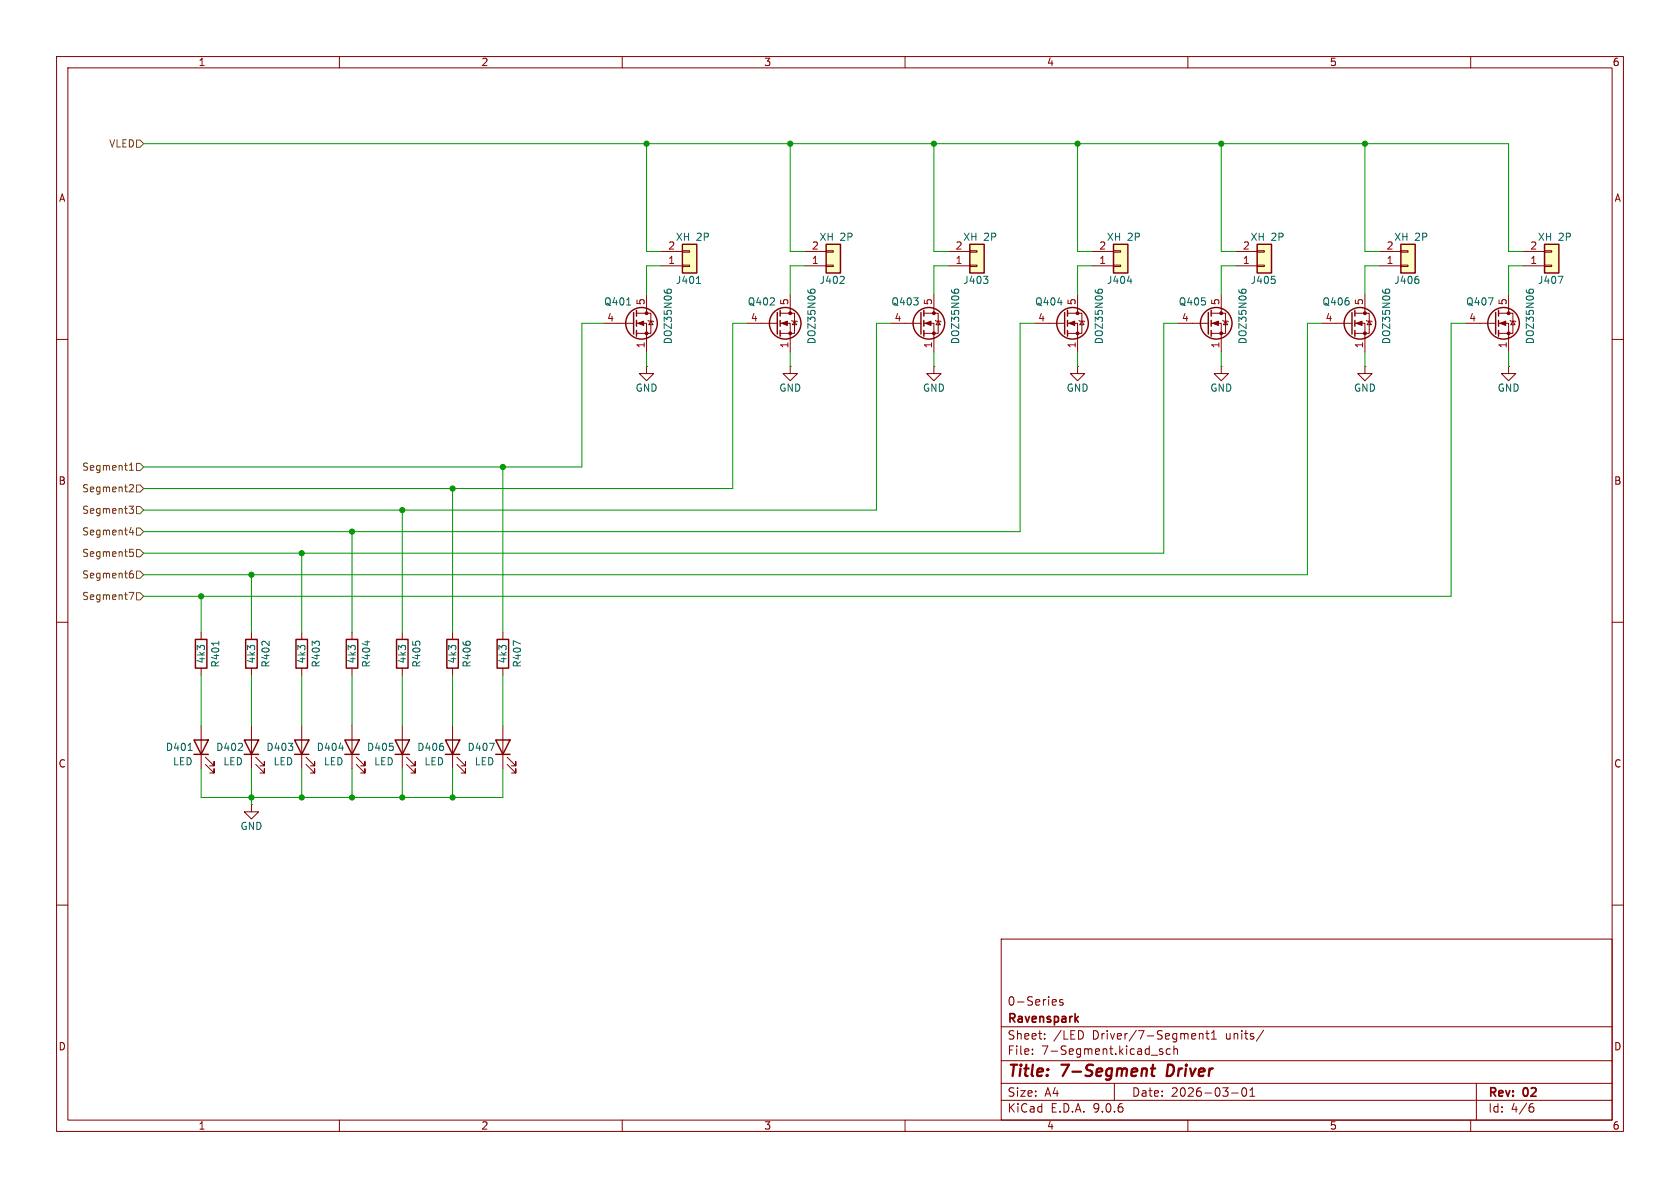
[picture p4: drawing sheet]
<svg xmlns="http://www.w3.org/2000/svg" width="297mm" height="210mm" viewBox="0 0 297 210" stroke-linecap="round" stroke-linejoin="round" font-family="sans-serif">
<g fill="none" stroke="#840000" stroke-width=".18">
<path d="M10 10h277v190h-277zM12 12h273v186h-273zM60 10v2M110 10v2M160 10v2M210 10v2M260 10v2M157.5 57.2h5.3M163.3 55.4h2.6v3.5h-2.6M163.3 57.2h1.8v5M165.1 52.1v3.3M165.4 56.6l.1 .2h.7l.2 .1"/>
<path d="M165.9 56.8l.3 .6h-.7zM182.9 57.2h5.3M188.7 55.4h2.6v3.5h-2.6M188.7 57.2h1.8v5M190.5 52.1v3.3M190.8 56.6l.1 .2h.7l.2 .1M191.3 56.8l.3 .6h-.7zM10 60h2M165.1 64.8v1.2h1.3l-1.3 1.3-1.3-1.3h1.3M165.1 64.8h.1M190.5 64.8v1.2h1.3l-1.3 1.3-1.3-1.3h1.3M190.5 64.8h.1"/>
<path d="M285 60h2M10 110h2M285 110h2M10 160h2M177 166h108v32h-108zM186.2 176.7l.5 .1v.3l-.7 .1M186.7 177.6l-.5 .1M187.9 176.8l-.4-.1-.2 .2 .1 .2 .5 .2v.3h-.6M285 160h2M60 198v2M110 198v2M160 198v2"/>
<path d="M177 194.5h108M177 191.5h108M177 187.5h108M177 181.5h108M182.5 186.3v.1M182.5 185.5v.1M184.7 183.6v.1M184.7 182.8v.1M191.5 182.6v.7M197 191.5v3M205.5 185.5l-.3-.1-.2 .2v.2l.5 .2v.3h-.5M206.9 185.5l-.4-.1-.3 .3v.4l.1 .2h.6"/>
<path d="M207.5 185.5l.2-.1 .4 .1 .1 .9M207.5 184.9v1.5M210 198v2M210.9 182.7l.4 .1 .1 .3-.7 .1M211.3 183.6l-.4 .1M212 182.8l.2-.1 .4 .1 .1 .9M212 182.7v1M213.2 182.7h.5M213.4 182.2v1.3l.3 .2M214.2 183.7h.8M214.2 182.6l.4-.4v1.5M217.7 193.2h1.2"/>
<path d="M219.7 192.4l.2-.1a.81 .81 0 0 1 .6 .6 .81 .81 0 0 1-.3 .8l-.2 .1a.81 .81 0 0 1-.3-1.4zM221 193.8h.8M221 192.7l.4-.4v1.5M223.4 182.1l-1.3 2M260 198v2M261 191.5v6.5M270.6 195.7h.4l.2 .3-.1 .5-.5 .1M271 195.1l-.4 .1"/>
</g>
<path d="M203.5 188.9h.7M203.8 188.2l-.2 1.7 .1 .2 .4 .1M206.5 188.2l-.2 2h.4" fill="none" stroke="#840000" stroke-width=".4"/>
<path d="M190.6 179.7l-.5 .6M190.2 180.1l.4 .6" fill="none" stroke="#840000" stroke-width=".3"/>
<g fill="none" stroke="#840000" stroke-width=".25">
<path d="M162.8 55.2v3.9M163.3 54.9v1M163.3 56.6v1.1M163.3 58.4v1M188.2 55.2v3.9M188.7 54.9v1M188.7 56.6v1.1M188.7 58.4v1"/>
<circle cx="164.2" cy="57.1" r="2.79"/>
<circle cx="189.6" cy="57.1" r="2.79"/>
</g>
<g fill="#840000" stroke="#840000" stroke-width=".18">
<path d="M163.6 57.2l1-.4v.7z"/>
<path d="M189 57.2l1-.4v.7z"/>
<circle cx="165.1" cy="55.4" r=".25"/>
<circle cx="165.1" cy="58.9" r=".25"/>
<circle cx="190.5" cy="55.4" r=".25"/>
<circle cx="190.5" cy="58.9" r=".25"/>
</g>
<path d="M168.2 51.2v.3M168.7 51.6v-.2l.2-.3 .5 .1 .1 .4M193.6 51.2v.3M194.1 51.6v-.2l.2-.3 .5 .1 .1 .4" fill="none" stroke="#006464" stroke-width=".18"/>
<path d="M222.2 43.2h2.6v5.1h-2.6z" fill="#ffffc2"/>
<path d="M222.2 43.2h2.6v5.1h-2.6z" fill="none" stroke="#840000" stroke-width=".25"/>
<path d="M218.4 47h3.8M218.4 44.5h3.8M222.2 46.9h1.3v.2h-1.3zM222.2 44.3h1.3v.3h-1.3z" fill="none" stroke="#840000" stroke-width=".18"/>
<path d="M224.8 48.8h.6M225.3 49.4l.1 .2-.1 .4" fill="none" stroke="#006464" stroke-width=".18"/>
<path d="M196.8 43.2h2.6v5.1h-2.6z" fill="#ffffc2"/>
<g fill="none" stroke="#840000" stroke-width=".25">
<path d="M196.8 43.2h2.6v5.1h-2.6zM213.6 55.2v3.9M214.1 54.9v1M214.1 56.6v1.1M214.1 58.4v1M87.9 113h2v5.1h-2zM87.6 130.8h2.6l-1.3 2.6zM87.6 133.4h2.6"/>
<circle cx="215" cy="57.1" r="2.79"/>
</g>
<g fill="none" stroke="#840000" stroke-width=".18">
<path d="M193 47h3.8M193 44.5h3.8M196.8 46.9h1.3v.2h-1.3zM196.8 44.3h1.3v.3h-1.3zM208.3 57.2h5.3M214.1 55.4h2.6v3.5h-2.6M214.1 57.2h1.8v5M215.9 52.1v3.3M216.2 56.6l.1 .2h.7l.2 .1M216.7 56.8l.3 .6h-.7zM215.9 64.8v1.2h1.3l-1.3 1.3-1.3-1.3h1.3M215.9 64.8h.1"/>
<path d="M88.9 111.8v1.2M88.9 118.1v1.3M88.9 128.3v7.6M89.7 135.1l1.5 1.6v-.8v.8h-.8M89.7 133.9l1.5 1.5v-.8v.8h-.8"/>
</g>
<path d="M199.3 49.7h.8M219 51.2v.3M219.5 51.6v-.2l.2-.3 .5 .1 .1 .4M92 113.8l-1.3-.5v.8M86.5 131.4h.9l-.6 1.3" fill="none" stroke="#006464" stroke-width=".18"/>
<g fill="#840000" stroke="#840000" stroke-width=".18">
<path d="M214.4 57.2l1-.4v.7z"/>
<circle cx="215.9" cy="55.4" r=".25"/>
<circle cx="215.9" cy="58.9" r=".25"/>
</g>
<path d="M171.4 43.2h2.6v5.1h-2.6z" fill="#ffffc2"/>
<path d="M171.4 43.2h2.6v5.1h-2.6z" fill="none" stroke="#840000" stroke-width=".25"/>
<path d="M167.6 47h3.8M167.6 44.5h3.8M171.4 46.9h1.3v.2h-1.3zM171.4 44.3h1.3v.3h-1.3z" fill="none" stroke="#840000" stroke-width=".18"/>
<path d="M173.9 48.8h.7l-.4 .5M174.5 49.4l.1 .2-.1 .4" fill="none" stroke="#006464" stroke-width=".18"/>
<path d="M146 43.2h2.6v5.1h-2.6z" fill="#ffffc2"/>
<path d="M146 43.2h2.6v5.1h-2.6z" fill="none" stroke="#840000" stroke-width=".25"/>
<path d="M142.2 47h3.8M142.2 44.5h3.8M146 46.9h1.3v.2h-1.3zM146 44.3h1.3v.3h-1.3z" fill="none" stroke="#840000" stroke-width=".18"/>
<path d="M149.1 48.9l.1 .2v.3l-.7 .7h.7" fill="none" stroke="#006464" stroke-width=".18"/>
<path d="M120.6 43.2h2.6v5.1h-2.6z" fill="#ffffc2"/>
<g fill="none" stroke="#840000" stroke-width=".25">
<path d="M112 55.2v3.9M112.5 54.9v1M112.5 56.6v1.1M112.5 58.4v1M120.6 43.2h2.6v5.1h-2.6zM137.4 55.2v3.9M137.9 54.9v1M137.9 56.6v1.1M137.9 58.4v1M264.4 55.2v3.9M264.9 54.9v1M264.9 56.6v1.1"/>
<path d="M264.9 58.4v1M70.1 113h2v5.1h-2z"/>
<circle cx="113.4" cy="57.1" r="2.79"/>
<circle cx="138.8" cy="57.1" r="2.79"/>
<circle cx="265.8" cy="57.1" r="2.79"/>
</g>
<g fill="none" stroke="#840000" stroke-width=".18">
<path d="M106.7 57.2h5.3M112.5 55.4h2.6v3.5h-2.6M112.5 57.2h1.8v5M114.3 52.1v3.3M114.6 56.6l.1 .2h.7l.2 .1M115.1 56.8l.3 .6h-.7zM116.8 47h3.8M116.8 44.5h3.8M120.6 46.9h1.3v.2h-1.3zM120.6 44.3h1.3v.3h-1.3zM132.1 57.2h5.3M137.9 55.4h2.6v3.5h-2.6"/>
<path d="M137.9 57.2h1.8v5M139.7 52.1v3.3M140 56.6l.1 .2h.7l.2 .1M140.5 56.8l.3 .6h-.7zM259.1 57.2h5.3M264.9 55.4h2.6v3.5h-2.6M264.9 57.2h1.8v5M266.7 52.1v3.3M267 56.6l.1 .2h.7l.2 .1M267.5 56.8l.3 .6h-.7zM114.3 64.8v1.2h1.3l-1.3 1.3-1.3-1.3h1.3M114.3 64.8h.1"/>
<path d="M139.7 64.8v1.2h1.3l-1.3 1.3-1.3-1.3h1.3M139.7 64.8h.1M241.3 64.8v1.2h1.3l-1.3 1.3-1.3-1.3h1.3M241.3 64.8h.1M266.7 64.8v1.2h1.3l-1.3 1.3-1.3-1.3h1.3M266.7 64.8h.1M71.1 111.8v1.2M71.1 118.1v1.3"/>
</g>
<path d="M110.8 53.9h.7M117.4 51.2v.3M117.9 51.6v-.2l.2-.3 .5 .1 .1 .4M123.1 50.1h.7M142.8 51.2v.3M143.3 51.6v-.2l.2-.3 .5 .1 .1 .4M269.8 51.2v.3M270.3 51.6v-.2l.2-.3 .5 .1 .1 .4" fill="none" stroke="#006464" stroke-width=".18"/>
<g fill="#840000" stroke="#840000" stroke-width=".18">
<path d="M138.2 57.2l1-.4v.7z"/>
<path d="M112.8 57.2l1-.4v.7z"/>
<path d="M265.2 57.2l1-.4v.7z"/>
<circle cx="139.7" cy="55.4" r=".25"/>
<circle cx="139.7" cy="58.9" r=".25"/>
<circle cx="114.3" cy="55.4" r=".25"/>
<circle cx="114.3" cy="58.9" r=".25"/>
<circle cx="266.7" cy="55.4" r=".25"/>
<circle cx="266.7" cy="58.9" r=".25"/>
</g>
<path d="M247.6 43.2h2.6v5.1h-2.6z" fill="#ffffc2"/>
<path d="M247.6 43.2h2.6v5.1h-2.6zM34.5 113h2.1v5.1h-2.1zM79 113h2v5.1h-2zM69.8 130.8h2.6l-1.3 2.6zM69.8 133.4h2.6M78.7 130.8h2.6l-1.3 2.6zM78.7 133.4h2.6" fill="none" stroke="#840000" stroke-width=".25"/>
<g fill="none" stroke="#840000" stroke-width=".18">
<path d="M243.8 47h3.8M243.8 44.5h3.8M247.6 46.9h1.3v.2h-1.3zM247.6 44.3h1.3v.3h-1.3zM35.6 111.8v1.2M35.6 118.1v1.3M80 111.8v1.2M80 118.1v1.3M71.1 128.3v7.6M71.9 135.1l1.5 1.6v-.8v.8h-.8M71.9 133.9l1.5 1.5v-.8v.8h-.8M80 128.3v7.6"/>
<path d="M80.8 135.1l1.5 1.6v-.8v.8h-.8M80.8 133.9l1.5 1.5v-.8v.8h-.8"/>
</g>
<path d="M250.7 49.4l.1 .2-.1 .4M38.7 113.3v.8" fill="none" stroke="#006464" stroke-width=".18"/>
<path d="M273 43.2h2.6v5.1h-2.6z" fill="#ffffc2"/>
<g fill="none" stroke="#840000" stroke-width=".25">
<path d="M239 55.2v3.9M239.5 54.9v1M239.5 56.6v1.1M239.5 58.4v1M273 43.2h2.6v5.1h-2.6zM43.4 113h2.1v5.1h-2.1zM52.3 113h2.1v5.1h-2.1zM61.2 113h2v5.1h-2zM34.3 130.8h2.5l-1.2 2.6zM34.3 133.4h2.5M43.2 130.8h2.5l-1.3 2.6zM43.2 133.4h2.5"/>
<path d="M52.1 130.8h2.5l-1.3 2.6zM52.1 133.4h2.5M61 130.8h2.5l-1.3 2.6zM61 133.4h2.5"/>
<circle cx="240.4" cy="57.1" r="2.79"/>
</g>
<g fill="none" stroke="#840000" stroke-width=".18">
<path d="M233.7 57.2h5.3M239.5 55.4h2.6v3.5h-2.6M239.5 57.2h1.8v5M241.3 52.1v3.3M241.6 56.6l.1 .2h.7l.2 .1M242.1 56.8l.3 .6h-.7zM269.2 47h3.8M269.2 44.5h3.8M273 46.9h1.3v.2h-1.3zM273 44.3h1.3v.3h-1.3zM44.4 111.8v1.2M44.4 118.1v1.3"/>
<path d="M53.3 111.8v1.2M53.3 118.1v1.3M62.2 111.8v1.2M62.2 118.1v1.3M35.6 128.3v7.6M36.3 135.1l1.5 1.6v-.8v.8h-.7M36.3 133.9l1.5 1.5v-.8v.8h-.7M44.4 128.3v7.6M45.2 135.1l1.5 1.6v-.8v.8h-.7M45.2 133.9l1.5 1.5v-.8v.8h-.7M53.3 128.3v7.6M54.1 135.1l1.5 1.6v-.8v.8h-.7"/>
<path d="M54.1 133.9l1.5 1.5v-.8v.8h-.7M62.2 128.3v7.6M63 135.1l1.5 1.6v-.8v.8h-.7M63 133.9l1.5 1.5v-.8v.8h-.7M44.4 142.2v1.3h1.3l-1.3 1.3-1.2-1.3h1.2M44.4 142.2h.1"/>
</g>
<path d="M244.4 51.2v.3M244.9 51.6v-.2l.2-.3 .5 .1 .1 .4M275.5 48.8h.8l-.5 1.3M64.9 113.3v.8M33.3 132.7h.7M59.9 132.2h.8" fill="none" stroke="#006464" stroke-width=".18"/>
<g fill="#840000" stroke="#840000" stroke-width=".18">
<path d="M239.8 57.2l1-.4v.7z"/>
<circle cx="241.3" cy="55.4" r=".25"/>
<circle cx="241.3" cy="58.9" r=".25"/>
</g>
<g fill="none" stroke="#725600" stroke-width=".18">
<path d="M24.1 24.8h.7l.6 .6-.6 .6h-.7zM22.8 89.5h.8l-.4 .5 .3 .1 .1 .4-.2 .2h-.4M22.9 83.1h.7M22.9 82.2l.3-.3v1.2M22.9 85.7h.5l.2 .3-.8 .9h.8M22.9 97.6h.5l.2 .2-.1 .5h-.6M22.9 97.1h.6M23.2 93.2l-.3 .9h.8M23.5 93.7v.9M24.1 97.2h.7l.6 .6-.6 .6h-.7zM24.1 89.5h.7l.6 .7-.6 .6h-.7zM24.1 93.3h.7l.6 .7-.6 .6h-.7z"/>
<path d="M24.1 85.7h.7l.6 .7-.6 .6h-.7zM24.1 81.9h.7l.6 .7-.6 .6h-.7zM22.8 104.7h.9l-.6 1.3M23 101.5l.4-.1 .2 .2-.1 .5h-.5M23.5 100.9l-.4 .1-.2 .2M24.1 101h.7l.6 .6-.6 .6h-.7zM24.1 104.8h.7l.6 .6-.6 .6h-.7z"/>
</g>
<g fill="none" stroke="#009600" stroke-width=".18">
<path d="M25.4 25.4h241.3v19.1h2.5M114.3 25.4v19.1h2.5M139.7 25.4v19.1h2.5M165.1 25.4v19.1h2.5M190.5 25.4v19.1h2.5M215.9 25.4v19.1h2.5M241.3 25.4v19.1h2.5M106.7 57.2h-3.8v25.4h-77.5M116.8 47h-2.5v5.1M132.1 57.2h-2.6v29.2h-104.1M142.2 47h-2.5v5.1M157.5 57.2h-2.6v33h-129.5"/>
<path d="M167.6 47h-2.5v5.1M182.9 57.2h-2.6v36.8h-154.9M193 47h-2.5v5.1M208.3 57.2h-2.6v40.6h-180.3M218.4 47h-2.5v5.1M233.7 57.2h-2.6v44.4h-205.7M243.8 47h-2.5v5.1M259.1 57.2h-2.6v48.2h-231.1M269.2 47h-2.5v5.1M114.3 62.2v2.6M139.7 62.2v2.6M165.1 62.2v2.6"/>
<path d="M190.5 62.2v2.6M215.9 62.2v2.6M241.3 62.2v2.6M266.7 62.2v2.6M53.3 97.8v14M62.2 94v17.8M71.1 90.2v21.6M80 86.4v25.4M88.9 82.6v29.2M35.6 105.4v6.4M35.6 119.4v8.9M44.4 101.6v10.2"/>
<path d="M44.4 119.4v8.9M53.3 119.4v8.9M62.2 119.4v8.9M71.1 119.4v8.9M80 119.4v8.9M88.9 119.4v8.9M35.6 135.9v5.1h53.3v-5.1M44.4 135.9v6.3M53.3 135.9v5.1M62.2 135.9v5.1M71.1 135.9v5.1M80 135.9v5.1"/>
</g>
<g fill="#009600" stroke="#009600" stroke-width=".18">
<circle cx="190.5" cy="25.4" r=".46"/>
<circle cx="165.1" cy="25.4" r=".46"/>
<circle cx="215.9" cy="25.4" r=".46"/>
<circle cx="53.3" cy="97.8" r=".46"/>
<circle cx="44.4" cy="101.6" r=".46"/>
<circle cx="62.2" cy="94" r=".46"/>
<circle cx="71.1" cy="90.2" r=".46"/>
<circle cx="80" cy="86.4" r=".46"/>
<circle cx="88.9" cy="82.6" r=".46"/>
<circle cx="62.2" cy="141" r=".46"/>
<circle cx="71.1" cy="141" r=".46"/>
<circle cx="53.3" cy="141" r=".46"/>
<circle cx="139.7" cy="25.4" r=".46"/>
<circle cx="114.3" cy="25.4" r=".46"/>
<circle cx="35.6" cy="105.4" r=".46"/>
<circle cx="80" cy="141" r=".46"/>
<circle cx="44.4" cy="141" r=".46"/>
<circle cx="241.3" cy="25.4" r=".46"/>
</g>
<g font-size="2.8" fill="#840000">
<text x="178" y="190.9">Title:</text>
<text x="187.7" y="190.9">7-Segment</text>
<text x="207.1" y="190.9">Driver</text>
</g>
<g font-size="2.1" fill="#840000">
<text x="178" y="178">0-Series</text>
<text x="178" y="184">Sheet:</text>
<text x="178" y="181.2">Ravenspark</text>
<text x="186.2" y="184">/LED</text>
<text x="193.2" y="184">Driver/7-Segment1</text>
<text x="216.8" y="184">units/</text>
<text x="178" y="186.7">File:</text>
<text x="184.1" y="186.7">7-Segment.kicad_sch</text>
<text x="178" y="196.9">KiCad</text>
<text x="178" y="194.1">Size:</text>
<text x="184.7" y="194.1">A4</text>
<text x="185.7" y="196.9">E.D.A.</text>
<text x="193.3" y="196.9">9.0.6</text>
<text x="200" y="194.1">Date:</text>
<text x="207" y="194.1">2026-03-01</text>
<text x="263" y="194.3">Rev:</text>
<text x="263" y="196.9">Id:</text>
<text x="267.1" y="196.9">4/6</text>
<text x="269.4" y="194.3">02</text>
</g>
<g font-size="1.8" fill="#840000">
<text x="35" y="11.9">1</text>
<text x="85" y="11.9">2</text>
<text x="135" y="11.9">3</text>
<text x="185" y="11.9">4</text>
<text x="235" y="11.9">5</text>
<text x="285" y="11.9">6</text>
<text x="10.3" y="35.9">A</text>
<text x="285.3" y="35.9">A</text>
<text x="10.3" y="85.9">B</text>
<text x="285.3" y="85.9">B</text>
<text x="10.3" y="135.9">C</text>
<text x="285.3" y="135.9">C</text>
<text x="10.3" y="185.9">D</text>
<text x="285.3" y="185.9">D</text>
<text x="35" y="199.9">1</text>
<text x="85" y="199.9">2</text>
<text x="135" y="199.9">3</text>
<text x="185" y="199.9">4</text>
<text x="235" y="199.9">5</text>
<text x="285" y="199.9">6</text>
</g>
<g font-size="1.8" fill="#725600">
<text x="19.2" y="26.3">VLED</text>
<text x="14.4" y="83.4">Segment1</text>
<text x="14.4" y="87.2">Segment2</text>
<text x="14.4" y="91">Segment3</text>
<text x="14.4" y="94.8">Segment4</text>
<text x="14.4" y="98.7">Segment5</text>
<text x="14.4" y="102.5">Segment6</text>
<text x="14.4" y="106.3">Segment7</text>
</g>
<g font-size="1.8" fill="#a90000">
<text x="118" y="46.7">1</text>
<text x="118" y="44.2">2</text>
<text x="143.4" y="46.7">1</text>
<text x="143.4" y="44.2">2</text>
<text x="168.8" y="46.7">1</text>
<text x="168.8" y="44.2">2</text>
<text x="194.2" y="46.7">1</text>
<text x="194.2" y="44.2">2</text>
<text x="219.6" y="46.7">1</text>
<text x="219.6" y="44.2">2</text>
<text x="245" y="46.7">1</text>
<text x="245" y="44.2">2</text>
<text x="270.4" y="46.7">1</text>
<text x="270.4" y="44.2">2</text>
<text x="107.2" y="56.9">4</text>
<text x="114" y="54" transform="rotate(-90 114 54)">5</text>
<text x="132.6" y="56.9">4</text>
<text x="139.4" y="54" transform="rotate(-90 139.4 54)">5</text>
<text x="158" y="56.9">4</text>
<text x="164.8" y="54" transform="rotate(-90 164.8 54)">5</text>
<text x="183.4" y="56.9">4</text>
<text x="190.2" y="54" transform="rotate(-90 190.2 54)">5</text>
<text x="208.8" y="56.9">4</text>
<text x="215.6" y="54" transform="rotate(-90 215.6 54)">5</text>
<text x="234.2" y="56.9">4</text>
<text x="241" y="54" transform="rotate(-90 241 54)">5</text>
<text x="259.6" y="56.9">4</text>
<text x="266.4" y="54" transform="rotate(-90 266.4 54)">5</text>
<text x="114" y="61.7" transform="rotate(-90 114 61.7)">1</text>
<text x="139.4" y="61.7" transform="rotate(-90 139.4 61.7)">1</text>
<text x="164.8" y="61.7" transform="rotate(-90 164.8 61.7)">1</text>
<text x="190.2" y="61.7" transform="rotate(-90 190.2 61.7)">1</text>
<text x="215.6" y="61.7" transform="rotate(-90 215.6 61.7)">1</text>
<text x="241" y="61.7" transform="rotate(-90 241 61.7)">1</text>
<text x="266.4" y="61.7" transform="rotate(-90 266.4 61.7)">1</text>
</g>
<g font-size="1.8" fill="#006464">
<text x="119.4" y="42.8">XH</text>
<text x="123.1" y="42.8">2P</text>
<text x="144.8" y="42.8">XH</text>
<text x="148.5" y="42.8">2P</text>
<text x="170.2" y="42.8">XH</text>
<text x="173.9" y="42.8">2P</text>
<text x="195.6" y="42.8">XH</text>
<text x="199.3" y="42.8">2P</text>
<text x="221" y="42.8">XH</text>
<text x="224.7" y="42.8">2P</text>
<text x="246.4" y="42.8">XH</text>
<text x="250.1" y="42.8">2P</text>
<text x="271.8" y="42.8">XH</text>
<text x="275.5" y="42.8">2P</text>
<text x="119.4" y="50.4">J401</text>
<text x="144.8" y="50.4">J402</text>
<text x="170.2" y="50.4">J403</text>
<text x="195.6" y="50.4">J404</text>
<text x="221" y="50.4">J405</text>
<text x="246.4" y="50.4">J406</text>
<text x="271.8" y="50.4">J407</text>
<text x="106.7" y="54.2">Q401</text>
<text x="132.1" y="54.2">Q402</text>
<text x="157.5" y="54.2">Q403</text>
<text x="182.9" y="54.2">Q404</text>
<text x="208.3" y="54.2">Q405</text>
<text x="233.7" y="54.2">Q406</text>
<text x="259.1" y="54.2">Q407</text>
<text x="119" y="61" transform="rotate(-90 119 61)">DOZ35N06</text>
<text x="144.4" y="61" transform="rotate(-90 144.4 61)">DOZ35N06</text>
<text x="169.8" y="61" transform="rotate(-90 169.8 61)">DOZ35N06</text>
<text x="195.2" y="61" transform="rotate(-90 195.2 61)">DOZ35N06</text>
<text x="220.6" y="61" transform="rotate(-90 220.6 61)">DOZ35N06</text>
<text x="246" y="61" transform="rotate(-90 246 61)">DOZ35N06</text>
<text x="271.4" y="61" transform="rotate(-90 271.4 61)">DOZ35N06</text>
<text x="112.3" y="69.4">GND</text>
<text x="137.7" y="69.4">GND</text>
<text x="163.1" y="69.4">GND</text>
<text x="188.5" y="69.4">GND</text>
<text x="213.9" y="69.4">GND</text>
<text x="239.3" y="69.4">GND</text>
<text x="264.7" y="69.4">GND</text>
<text x="36.4" y="117.4" transform="rotate(-90 36.4 117.4)">4k3</text>
<text x="39" y="118.1" transform="rotate(-90 39 118.1)">R401</text>
<text x="45.3" y="117.4" transform="rotate(-90 45.3 117.4)">4k3</text>
<text x="47.9" y="118.1" transform="rotate(-90 47.9 118.1)">R402</text>
<text x="54.2" y="117.4" transform="rotate(-90 54.2 117.4)">4k3</text>
<text x="56.7" y="118.1" transform="rotate(-90 56.7 118.1)">R403</text>
<text x="63.1" y="117.4" transform="rotate(-90 63.1 117.4)">4k3</text>
<text x="65.6" y="118.1" transform="rotate(-90 65.6 118.1)">R404</text>
<text x="72" y="117.4" transform="rotate(-90 72 117.4)">4k3</text>
<text x="74.5" y="118.1" transform="rotate(-90 74.5 118.1)">R405</text>
<text x="80.9" y="117.4" transform="rotate(-90 80.9 117.4)">4k3</text>
<text x="83.4" y="118.1" transform="rotate(-90 83.4 118.1)">R406</text>
<text x="89.8" y="117.4" transform="rotate(-90 89.8 117.4)">4k3</text>
<text x="92.3" y="118.1" transform="rotate(-90 92.3 118.1)">R407</text>
<text x="29.2" y="132.9">D401</text>
<text x="30.5" y="135.5">LED</text>
<text x="38.1" y="132.9">D402</text>
<text x="39.4" y="135.5">LED</text>
<text x="47" y="132.9">D403</text>
<text x="48.3" y="135.5">LED</text>
<text x="55.9" y="132.9">D404</text>
<text x="57.2" y="135.5">LED</text>
<text x="64.8" y="132.9">D405</text>
<text x="66" y="135.5">LED</text>
<text x="73.7" y="132.9">D406</text>
<text x="74.9" y="135.5">LED</text>
<text x="82.6" y="132.9">D407</text>
<text x="83.8" y="135.5">LED</text>
<text x="42.4" y="146.9">GND</text>
</g>
</svg>
